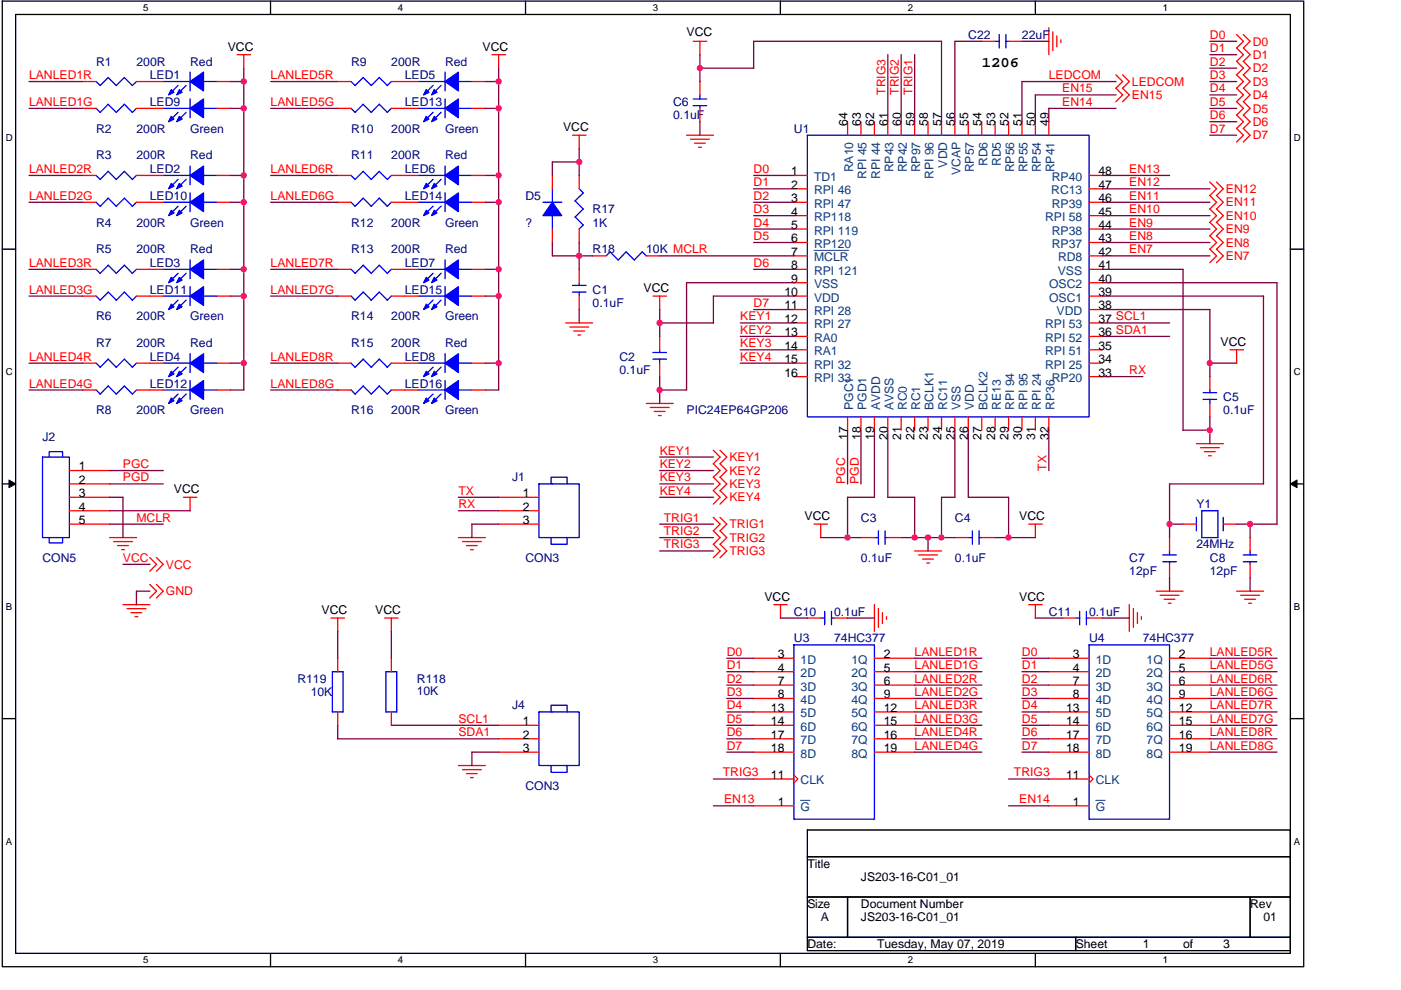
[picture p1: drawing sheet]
<svg xmlns="http://www.w3.org/2000/svg" width="297mm" height="210mm" viewBox="0 0 297 210" stroke-linecap="round" stroke-linejoin="round" font-family="sans-serif">
<path d="M.5 .2h275.9v204.8h-275.9zM3.3 3.1h270.3v199.1h-270.3z" fill="none" stroke="#000" stroke-width=".28"/>
<g fill="#fff">
<path d="M30.3 .5h1.2v2.3h-1.2z"/>
<path d="M30.3 202.5h1.2v2.3h-1.2z"/>
</g>
<path d="M57.4 .2v2.9M57.4 202.2v2.8" fill="none" stroke="#000" stroke-width=".28"/>
<g fill="#fff">
<path d="M84.4 .5h1.1v2.3h-1.1z"/>
<path d="M84.4 202.5h1.1v2.3h-1.1z"/>
</g>
<path d="M111.4 .2v2.9M111.4 202.2v2.8" fill="none" stroke="#000" stroke-width=".28"/>
<g fill="#fff">
<path d="M138.4 .5h1.2v2.3h-1.2z"/>
<path d="M138.4 202.5h1.2v2.3h-1.2z"/>
</g>
<path d="M165.5 .2v2.9M165.5 202.2v2.8" fill="none" stroke="#000" stroke-width=".28"/>
<g fill="#fff">
<path d="M192.5 .5h1.1v2.3h-1.1z"/>
<path d="M192.5 202.5h1.1v2.3h-1.1z"/>
</g>
<path d="M219.5 .2v2.9M219.5 202.2v2.8" fill="none" stroke="#000" stroke-width=".28"/>
<g fill="#fff">
<path d="M246.5 .5h1.2v2.3h-1.2z"/>
<path d="M246.5 202.5h1.2v2.3h-1.2z"/>
<path d="M1.2 28h1.5v2.2h-1.5z"/>
<path d="M274.3 28h1.5v2.2h-1.5z"/>
<path d="M1.2 77.7h1.5v2.3h-1.5z"/>
<path d="M274.3 77.7h1.5v2.3h-1.5z"/>
</g>
<path d="M.5 52.9h2.8M273.6 52.9h2.8" fill="none" stroke="#000" stroke-width=".28"/>
<g fill="#fff">
<path d="M1.2 127.5h1.4v2.3h-1.4z"/>
<path d="M274.3 127.5h1.4v2.3h-1.4z"/>
</g>
<path d="M.5 102.6h2.8M273.6 102.6h2.8" fill="none" stroke="#000" stroke-width=".28"/>
<path d="M1.9 101.8l1.4 .8-1.4 .8zM273.6 102.6l1.4-.8v1.6z" fill="#000" stroke="#000" stroke-width=".21"/>
<g fill="#fff">
<path d="M1.2 177.3h1.4v2.3h-1.4z"/>
<path d="M274.3 177.3h1.4v2.3h-1.4z"/>
</g>
<path d="M.5 152.4h2.8M273.6 152.4h2.8M171.2 176h102.4v5.7h-102.4zM171.2 198.8h56.9v2.8h-56.9zM171.2 181.7h102.4v8.6h-102.4zM171.2 190.3h8.5v8.5h-8.5zM179.7 190.3h85.3v8.5h-85.3zM228.1 198.8h45.5v2.8h-45.5zM265 190.3h8.6v8.5h-8.6z" fill="none" stroke="#000" stroke-width=".28"/>
<g fill="none" stroke="#f00" stroke-width=".28">
<path d="M17.5 17.3h2.9M28.9 17.3h5.7M46 17.3h2.8M50.3 11.6h2.8M51.7 11.6v2.9M71.6 17.3h2.8M83 17.3h5.7M100.1 17.3h2.8M104.3 11.6h2.9M105.7 11.6v2.9M147 8.8h2.9M148.4 8.8v2.8"/>
<path d="M148.4 17.3v2.8M208.1 8.8h2.9M213.8 8.8h2.9M222.4 5.9v5.7M223.2 6.8v4M224.1 7.6v2.3M224.9 8.4v.6M236.6 15.9l1.4 1.4-1.4 1.4 1.4 1.4-1.4 1.5M238 15.9l1.4 1.4-1.4 1.4 1.4 1.4-1.4 1.5M262.2 7.3l1.4 1.5-1.4 1.4 1.4 1.4-1.4 1.4M262.2 13l1.4 1.5-1.4 1.4M262.2 15.9l1.4 1.4-1.4 1.4 1.4 1.4-1.4 1.5 1.4 1.4-1.4 1.4"/>
<path d="M263.6 7.3l1.4 1.5-1.4 1.4 1.4 1.4-1.4 1.4M263.6 13l1.4 1.5-1.4 1.4M263.6 15.9l1.4 1.4-1.4 1.4 1.4 1.4-1.4 1.5 1.4 1.4-1.4 1.4M17.5 23h2.9M17.5 37.2h2.9M28.9 23h5.7M28.9 37.2h5.7M46 23h2.8M46 37.2h2.8M71.6 23h2.8M71.6 37.2h2.8M83 23h5.7"/>
<path d="M83 37.2h5.7M100.1 23h2.8M100.1 37.2h2.8M117.1 37.2v2.8M121.4 28.7h2.8M122.8 28.7v2.8M122.8 37.2v2.8M145.6 28.7h5.7M146.4 29.5h4M147.3 30.4h2.2M148.1 31.2h.6M148.4 23v2.8"/>
<path d="M168.3 37.2h2.9M179.7 25.8v2.9M182.5 25.8v2.9M185.4 25.8v2.9M188.2 25.8v2.9M191.1 25.8v2.9M193.9 25.8v2.9M196.8 25.8v2.9M199.6 25.8v2.9M202.5 25.8v2.9M205.3 25.8v2.9M208.1 25.8v2.9"/>
<path d="M211 25.8v2.9M213.8 25.8v2.9M216.7 25.8v2.9M219.5 25.8v2.9M222.4 25.8v2.9M230.9 37.2h2.8M256.5 38.6l1.4 1.4-1.4 1.5M257.9 38.6l1.5 1.4-1.5 1.5M262.2 24.4l1.4 1.4-1.4 1.5 1.4 1.4-1.4 1.4M263.6 24.4l1.4 1.4-1.4 1.5 1.4 1.4-1.4 1.4M17.5 42.9h2.9M17.5 57.1h2.9"/>
<path d="M28.9 42.9h5.7M28.9 57.1h5.7M46 42.9h2.8M46 57.1h2.8M71.6 42.9h2.8M71.6 57.1h2.8M83 42.9h5.7M83 57.1h5.7M100.1 42.9h2.8M100.1 57.1h2.8M117.1 48.6v2.8M122.8 48.6v2.8"/>
<path d="M122.8 57.1v2.9M125.6 54.3h2.9M137 54.3h2.9M168.3 42.9h2.9M168.3 57.1h2.9M168.3 40h2.9M168.3 45.7h2.9M168.3 51.4h2.9M168.3 60h2.9M168.3 54.3h2.9M168.3 48.6h2.9M230.9 42.9h2.8"/>
<path d="M230.9 57.1h2.8M230.9 40h2.8M230.9 45.7h2.8M230.9 51.4h2.8M230.9 60h2.8M230.9 54.3h2.8M230.9 48.6h2.8M256.5 50l1.4 1.4-1.4 1.5M256.5 47.1l1.4 1.5-1.4 1.4M256.5 44.3l1.4 1.4-1.4 1.5M256.5 41.4l1.4 1.5-1.4 1.4M256.5 52.8l1.4 1.5-1.4 1.4"/>
<path d="M257.9 50l1.5 1.4-1.5 1.5M257.9 47.1l1.5 1.5-1.5 1.4M257.9 44.3l1.5 1.4-1.5 1.5M257.9 41.4l1.5 1.5-1.5 1.4M257.9 52.8l1.5 1.5-1.5 1.4M17.5 62.8h2.9M17.5 77h2.9M28.9 62.8h5.7M28.9 77h5.7M46 62.8h2.8M46 77h2.8M71.6 62.8h2.8"/>
<path d="M71.6 77h2.8M83 62.8h5.7M83 77h5.7M100.1 62.8h2.8M100.1 77h2.8M119.9 68.5h5.8M120.8 69.4h4M121.6 70.2h2.3M122.5 71.1h.6M122.8 62.8v2.9M138.4 62.8h2.9M139.9 62.8v2.9"/>
<path d="M139.9 71.4v2.8M139.9 77v2.9M168.3 62.8h2.9M168.3 68.5h2.9M168.3 74.2h2.9M168.3 77h2.9M168.3 79.9h2.9M168.3 71.4h2.9M168.3 65.7h2.9M230.9 62.8h2.8M230.9 68.5h2.8M230.9 74.2h2.8"/>
<path d="M230.9 77h2.8M230.9 79.9h2.8M230.9 71.4h2.8M230.9 65.7h2.8M256.5 79.9v2.8M260.8 74.2h2.8M262.2 74.2v2.8M14.7 99.8h8.5M17.5 82.7h2.9M28.9 82.7h5.7M46 82.7h2.8M71.6 82.7h2.8"/>
<path d="M83 82.7h5.7M100.1 82.7h2.8M137 85.6h5.7M137.9 86.4h4M138.7 87.3h2.3M139.6 88.1h.6M151.2 98.3l1.5 1.5-1.5 1.4M151.2 95.5l1.5 1.4-1.5 1.5M152.7 98.3l1.4 1.5-1.4 1.4M152.7 95.5l1.4 1.4-1.4 1.5M179.7 88.4v2.8M182.5 88.4v2.8"/>
<path d="M185.4 88.4v2.8M188.2 88.4v2.8M191.1 88.4v2.8M193.9 88.4v2.8M196.8 88.4v2.8M199.6 88.4v2.8M202.5 88.4v2.8M205.3 88.4v2.8M208.1 88.4v2.8M211 88.4v2.8M213.8 88.4v2.8M216.7 88.4v2.8"/>
<path d="M219.5 88.4v2.8M222.4 88.4v2.8M253.7 94.1h5.7M254.5 95h4M255.4 95.8h2.2M256.2 96.7h.6M256.5 85.6v2.8M14.7 111.2h8.5M14.7 105.5h8.5M14.7 108.3h8.5M14.7 102.6h8.5M23.2 114h5.8"/>
<path d="M24.1 114.9h4M24.9 115.7h2.3M25.8 116.6h.6M31.7 118.3l1.5 1.4-1.5 1.5M33.2 118.3l1.4 1.4-1.4 1.5M38.9 105.5h2.8M40.3 105.5v2.9M97.2 114h5.7M98.1 114.9h4M98.9 115.7h2.3M99.8 116.6h.5M105.7 111.2h8.6"/>
<path d="M105.7 105.5h8.6M105.7 108.3h8.6M151.2 109.7l1.5 1.5-1.5 1.4 1.5 1.4-1.5 1.5 1.5 1.4-1.5 1.4M151.2 101.2l1.5 1.4-1.5 1.5M151.2 104l1.5 1.5-1.5 1.4M152.7 101.2l1.4 1.4-1.4 1.5M152.7 109.7l1.4 1.5-1.4 1.4 1.4 1.4-1.4 1.5 1.4 1.4-1.4 1.4M152.7 104l1.4 1.5-1.4 1.4M172.6 111.2h2.8M174 111.2v2.8M182.5 114h2.9M188.2 114h2.9"/>
<path d="M193.9 116.9h5.7M194.8 117.7h4M195.6 118.6h2.3M196.5 119.4h.6M202.5 114h2.8M208.1 114h2.9M218.1 111.2h2.9M219.5 111.2v2.8M248 114v2.9M248 119.7v2.9M250.8 111.2h2.9M259.4 111.2h2.8"/>
<path d="M265 114v2.9M265 119.7v2.9M26.1 128.2h5.7M26.9 129.1h4M27.8 129.9h2.3M28.6 130.8h.6M31.7 124l1.5 1.4-1.5 1.4M33.2 124l1.4 1.4-1.4 1.4M70.2 131.1h2.8M71.6 139.6v2.9M71.6 131.1v2.8M81.6 131.1h2.8"/>
<path d="M83 131.1v2.8M83 139.6v2.9M159.8 139.6h8.5M164.1 128.2h2.8M165.5 128.2v2.9M171.2 131.1h2.8M176.8 131.1h2.9M185.4 139.6h8.5M185.4 128.2v5.7M186.2 129.1v4M187.1 129.9v2.3M188 130.8v.6"/>
<path d="M218.1 128.2h2.9M219.5 128.2v2.9M222.4 139.6h8.5M225.2 131.1h2.9M230.9 131.1h2.8M239.4 128.2v5.7M240.3 129.1v4M241.1 129.9v2.3M242 130.8v.6M245.1 125.4h5.7M246 126.3h4M246.8 127.1h2.3"/>
<path d="M247.7 128h.6M248 139.6h8.5M262.2 125.4h5.7M263.1 126.3h4M263.9 127.1h2.3M264.7 128h.6M71.6 151v2.8M83 151v2.8M105.7 153.8h8.6M105.7 156.7h8.6M105.7 159.5h8.6M159.8 142.5h8.5"/>
<path d="M159.8 145.3h8.5M159.8 148.1h8.5M159.8 151h8.5M159.8 153.8h8.5M159.8 156.7h8.5M159.8 159.5h8.5M185.4 142.5h8.5M185.4 145.3h8.5M185.4 148.1h8.5M185.4 151h8.5M185.4 153.8h8.5M185.4 156.7h8.5"/>
<path d="M185.4 159.5h8.5M222.4 142.5h8.5M222.4 145.3h8.5M222.4 148.1h8.5M222.4 151h8.5M222.4 153.8h8.5M222.4 156.7h8.5M222.4 159.5h8.5M248 142.5h8.5M248 145.3h8.5M248 148.1h8.5M248 151h8.5"/>
<path d="M248 153.8h8.5M248 156.7h8.5M248 159.5h8.5M97.2 162.4h5.7M98.1 163.2h4M98.9 164.1h2.3M99.8 164.9h.5M159.8 170.9h8.5M159.8 165.2h8.5M168.3 164.4l.9 .8-.9 .9M222.4 170.9h8.5M222.4 165.2h8.5"/>
<path d="M230.9 164.4l.9 .8-.9 .9"/>
</g>
<g fill="none" stroke="#00f" stroke-width=".28">
<path d="M20.4 17.3l.8 .8M22.9 16.4l1.8 1.7M22.9 16.4l-1.7 1.8M26.3 16.4l1.8 1.7M26.4 16.4l-1.8 1.8M28.9 17.3l-.9 .9M34.6 17.3h5.7M37.8 18.1l-1.8 1.8M39.5 18.1l-1.8 1.8M40.3 15.3v4M43.1 17.3h2.9M74.4 17.3l.9 .8"/>
<path d="M77 16.4l1.7 1.7M77 16.4l-1.7 1.8M82.1 18.1l-1.7-1.7-1.7 1.8M83 17.3l-.9 .9M88.6 17.3h5.8M91.8 18.1l-1.7 1.8M93.5 18.1l-1.7 1.8M94.4 15.3v4M97.2 17.3h2.9M211 8.8h.9M211.9 7.3v2.9M213.3 8.8h.5"/>
<path d="M213.3 7.3v2.9M20.4 23l.8 .8M20.4 37.2l.8 .9M22.9 22.1l1.7 1.8 1.8-1.8M22.9 36.3l1.7 1.8 1.8-1.8M22.9 22.1l-1.7 1.8M22.9 36.3l-1.7 1.8M26.3 22.1l1.7 1.8 .9-.9M26.3 36.3l1.7 1.8 .9-.9M34.6 37.2h5.7M34.6 23h5.7M37.8 38l-1.8 1.8"/>
<path d="M37.8 23.8l-1.8 1.7M39.5 38l-1.8 1.8M39.5 23.8l-1.8 1.7M40.3 21v4M40.3 35.2v4M43.1 37.2h2.9M43.1 23h2.9M77 36.3l1.7 1.8 1.7-1.8M77 22.1l1.7 1.8 1.7-1.8 1.7 1.8 .9-.9M77 36.3l-1.7 1.8-.9-.9M77 22.1l-1.7 1.8-.9-.9M80.4 36.3l1.7 1.8 .9-.9"/>
<path d="M88.6 37.2h5.8M88.6 23h5.8M91.8 38l-1.7 1.8M91.8 23.8l-1.7 1.7M93.5 38l-1.7 1.8M93.5 23.8l-1.7 1.7M94.4 21v4M94.4 35.2v4M97.2 37.2h2.9M97.2 23h2.9M147 21h2.8M147 22.4h2.8"/>
<path d="M148.4 20.1v.9M148.4 22.4v.6M171.2 28.7h59.7v59.7h-59.7zM20.4 42.9l.8 .9M20.4 57.1l.8 .9M22.9 42l1.8 1.8M22.9 56.2l1.7 1.8 1.8-1.7M22.9 42l-1.7 1.8M22.9 56.3l-1.7 1.7M26.3 42l1.8 1.8M26.3 56.2l1.7 1.8 .9-.9M26.4 42l-1.8 1.8"/>
<path d="M28.9 42.9l-.9 .9M34.6 42.9h5.7M34.6 57.1h5.7M37.8 43.7l-1.8 1.8M37.8 58l-1.8 1.7M39.5 43.7l-1.8 1.8M39.5 58l-1.8 1.7M40.3 40.9v4M40.3 55.1v4M43.1 42.9h2.9M43.1 57.1h2.9M74.4 42.9l.9 .9"/>
<path d="M77 42l1.7 1.8M77 56.2l1.7 1.8 1.7-1.8 1.7 1.8 .9-.9M77 42l-1.7 1.8M77 56.3l-1.7 1.7-.9-.9M82.1 43.8l-1.7-1.8-1.7 1.8M83 42.9l-.9 .9M88.6 42.9h5.8M88.6 57.1h5.8M91.8 58l-1.7 1.7M91.8 43.7l-1.7 1.8M93.5 58l-1.7 1.7M93.5 43.7l-1.7 1.8"/>
<path d="M94.4 40.9v4M94.4 55.1v4M97.2 42.9h2.9M97.2 57.1h2.9M115.1 42.9h4M117.1 40v2.9M117.1 45.7v2.9M121.9 42.6l1.8 1.7M121.9 46l1.8 1.8-.9 .8M122.8 40l.9 .9-1.8 1.7M122.8 60v.6M123.7 44.3l-1.8 1.7"/>
<path d="M129.3 53.4l1.8 1.8M129.4 53.4l-.9 .9M131.1 55.1l1.7-1.7 1.7 1.8M137.1 54.3l-.9-.9-1.7 1.7M20.4 62.8l.8 .9M20.4 77l.8 .9M22.9 61.9l1.8 1.8M22.9 76.2l1.7 1.7 1.8-1.7M22.9 62l-1.7 1.7M22.9 76.2l-1.7 1.7M26.3 61.9l1.8 1.8M26.3 76.2l1.7 1.7 .9-.9"/>
<path d="M26.4 62l-1.8 1.7M28.9 62.8l-.9 .9M34.6 62.8h5.7M34.6 77h5.7M37.8 63.6l-1.8 1.8M37.8 77.9l-1.8 1.7M39.5 63.6l-1.8 1.8M39.5 77.9l-1.8 1.7M40.3 60.8v4M40.3 75v4M43.1 62.8h2.9M43.1 77h2.9"/>
<path d="M74.4 62.8l.9 .9M77 61.9l1.7 1.8M77 76.2l1.7 1.7 1.7-1.7 1.7 1.7 .9-.9M77 62l-1.7 1.7M77 76.2l-1.7 1.7-.9-.9M80.4 61.9l1.7 1.8M80.4 62l-1.7 1.7M83 62.8l-.9 .9M88.6 62.8h5.8M88.6 77h5.8M91.8 63.6l-1.7 1.8M91.8 77.9l-1.7 1.7"/>
<path d="M93.5 63.6l-1.7 1.8M93.5 77.9l-1.7 1.7M94.4 60.8v4M94.4 75v4M97.2 62.8h2.9M97.2 77h2.9M121.4 62h2.8M121.4 60.5h2.8M122.8 61.9v.9M138.4 76.2h2.9M138.4 74.8h2.9M139.9 74.2v.6"/>
<path d="M139.9 76.2v.8M9 96.9h5.7v17.1h-5.7zM10.4 96.9v-1.1h2.9v1.1M20.4 82.7l.8 .9M22.9 81.9l1.7 1.7 1.8-1.7M22.9 81.9l-1.7 1.7M26.3 81.9l1.7 1.7 .9-.9M34.6 82.7h5.7M37.8 83.6l-1.8 1.7M39.5 83.6l-1.8 1.7M40.3 80.7v4M43.1 82.7h2.9"/>
<path d="M77 81.9l1.7 1.7 1.7-1.7M77 81.9l-1.7 1.7-.9-.9M80.4 81.9l1.7 1.7 .9-.9M88.6 82.7h5.8M91.8 83.6l-1.7 1.7M93.5 83.6l-1.7 1.7M94.4 80.7v4M97.2 82.7h2.9M255.1 84.7h2.9M255.1 83.3h2.9M256.5 82.7v.6M256.5 84.7v.9"/>
<path d="M10.4 114v1.1h2.9v-1.1M114.3 102.6h8.5v11.4h-8.5zM116.8 114v1.4h3.4v-1.4h-.3M117.1 102.6h-.3v-1.4h3.4v1.4M185.4 114h.9M186.2 112.6v2.9M187.6 114h.6M187.7 112.6v2.9M205.3 114h.9M206.2 112.6v2.9M207.6 114h.5M207.6 112.6v2.9"/>
<path d="M246.5 117.7h2.9M246.5 119.1h2.9M248 116.9v.8M248 119.1v.6M253.7 109.7v2.9M254.8 114h3.4M258.2 108.3h-3.4v5.7M258.2 108.3v5.7M259.4 109.7v2.9M263.6 117.7h2.9M263.6 119.1h2.9M265 116.9v.8"/>
<path d="M265 119.1v.6M168.3 136.8h17.1v37h-17.1zM174 131.1h.9M174.9 129.7v2.8M176.3 131.1h.5M176.3 129.7v2.8M228.1 131.1h.8M228.9 129.7v2.8M230.3 131.1h.6M230.3 129.7v2.8M230.9 136.8h17.1v37h-17.1zM70.5 142.5h2.2v8.5h-2.3z"/>
<path d="M81.8 151h2.3v-8.5h-2.3v8.5M114.3 151h8.5v11.4h-8.5zM117.1 151h-.3v-1.4h3.4v1.4M116.8 162.4v1.4h3.4v-1.4h-.3"/>
</g>
<g fill="#00f" stroke="#00f" stroke-width=".28">
<path d="M40.3 82.7l2.9-2v4z" fill-rule="evenodd"/>
<path d="M36.3 84.4l.6 .6-1.2 .6z" fill-rule="evenodd"/>
<path d="M38 84.4l.6 .6-1.1 .6z" fill-rule="evenodd"/>
<path d="M40.3 62.8l2.9-2v4z" fill-rule="evenodd"/>
<path d="M36.3 64.5l.6 .6-1.2 .6z" fill-rule="evenodd"/>
<path d="M38 64.5l.6 .6-1.1 .6z" fill-rule="evenodd"/>
<path d="M40.3 42.9l2.9-2v4z" fill-rule="evenodd"/>
<path d="M36.3 44.6l.6 .6-1.2 .5z" fill-rule="evenodd"/>
<path d="M38 44.6l.6 .6-1.1 .5z" fill-rule="evenodd"/>
<path d="M94.4 37.2l2.8-2v4z" fill-rule="evenodd"/>
<path d="M90.4 38.9l.5 .6-1.1 .5z" fill-rule="evenodd"/>
<path d="M92.1 38.9l.5 .6-1.1 .5z" fill-rule="evenodd"/>
<path d="M94.4 62.8l2.8-2v4z" fill-rule="evenodd"/>
<path d="M90.4 64.5l.5 .6-1.1 .6z" fill-rule="evenodd"/>
<path d="M92.1 64.5l.5 .6-1.1 .6z" fill-rule="evenodd"/>
<path d="M94.4 57.1l2.8-2v4z" fill-rule="evenodd"/>
<path d="M90.4 58.8l.5 .6-1.1 .6z" fill-rule="evenodd"/>
<path d="M92.1 58.8l.5 .6-1.1 .6z" fill-rule="evenodd"/>
<path d="M40.3 77l2.9-2v4z" fill-rule="evenodd"/>
<path d="M36.3 78.7l.6 .6-1.2 .6z" fill-rule="evenodd"/>
<path d="M38 78.7l.6 .6-1.1 .6z" fill-rule="evenodd"/>
<path d="M40.3 57.1l2.9-2v4z" fill-rule="evenodd"/>
<path d="M36.3 58.8l.6 .6-1.2 .6z" fill-rule="evenodd"/>
<path d="M38 58.8l.6 .6-1.1 .6z" fill-rule="evenodd"/>
<path d="M40.3 37.2l2.9-2v4z" fill-rule="evenodd"/>
<path d="M36.3 38.9l.6 .6-1.2 .5z" fill-rule="evenodd"/>
<path d="M38 38.9l.6 .6-1.1 .5z" fill-rule="evenodd"/>
<path d="M40.3 23l2.9-2v4z" fill-rule="evenodd"/>
<path d="M36.3 24.7l.6 .6-1.2 .5z" fill-rule="evenodd"/>
<path d="M38 24.7l.6 .6-1.1 .5z" fill-rule="evenodd"/>
<path d="M94.4 82.7l2.8-2v4z" fill-rule="evenodd"/>
<path d="M90.4 84.4l.5 .6-1.1 .6z" fill-rule="evenodd"/>
<path d="M92.1 84.4l.5 .6-1.1 .6z" fill-rule="evenodd"/>
<path d="M94.4 17.3l2.8-2v4z" fill-rule="evenodd"/>
<path d="M90.4 19l.5 .6-1.1 .5z" fill-rule="evenodd"/>
<path d="M92.1 19l.5 .6-1.1 .5z" fill-rule="evenodd"/>
<path d="M117.1 42.9l2 2.8h-4z" fill-rule="evenodd"/>
<path d="M94.4 23l2.8-2v4z" fill-rule="evenodd"/>
<path d="M90.4 24.7l.5 .6-1.1 .5z" fill-rule="evenodd"/>
<path d="M92.1 24.7l.5 .6-1.1 .5z" fill-rule="evenodd"/>
<path d="M94.4 77l2.8-2v4z" fill-rule="evenodd"/>
<path d="M90.4 78.7l.5 .6-1.1 .6z" fill-rule="evenodd"/>
<path d="M92.1 78.7l.5 .6-1.1 .6z" fill-rule="evenodd"/>
<path d="M94.4 42.9l2.8-2v4z" fill-rule="evenodd"/>
<path d="M90.4 44.6l.5 .6-1.1 .5z" fill-rule="evenodd"/>
<path d="M92.1 44.6l.5 .6-1.1 .5z" fill-rule="evenodd"/>
<path d="M40.3 17.3l2.9-2v4z" fill-rule="evenodd"/>
<path d="M36.3 19l.6 .6-1.2 .5z" fill-rule="evenodd"/>
<path d="M38 19l.6 .6-1.1 .5z" fill-rule="evenodd"/>
</g>
<path d="M172.6 53.1h7.3M169.7 169.8h2M232.3 169.8h2" fill="none" stroke="#004080" stroke-width=".21"/>
<g fill="none" stroke="#800040" stroke-width=".28">
<path d="M6.2 17.3h11.4M48.8 17.3h2.9M51.7 14.5v68.2M57.4 17.3h14.2M102.9 17.3h2.8M105.7 14.5v68.2h-2.8M148.4 11.6v5.7M148.4 14.5h11.4v-5.7h39.8v17M188.2 11.6v14.2M191.1 11.6v14.2M193.9 11.6v14.2M208.2 8.8h-5.7v17"/>
<path d="M216.7 8.8h5.7M236.6 17.3h-19.9v8.5M256.5 17.3h5.7M256.5 8.8h5.7M256.5 14.5h5.7M256.5 11.6h5.7M6.2 23h11.4M6.2 37.2h11.4M48.8 23h2.9M48.8 37.2h2.9M57.4 23h14.2M57.4 37.2h14.2"/>
<path d="M102.9 23h2.8M102.9 37.2h2.8M122.8 31.5v5.7M122.8 34.4h-5.7v2.8M148.4 25.8v2.9M159.8 37.2h8.5M222.4 23h14.2M222.4 23v2.8M233.7 37.2h14.3M236.6 20.1h-17.1v5.7M256.5 23h5.7M256.5 25.8h5.7"/>
<path d="M256.5 20.1h5.7M256.5 28.7h5.7M6.2 42.9h11.4M6.2 57.1h11.4M48.8 42.9h2.9M48.8 57.1h2.9M57.4 42.9h14.2M57.4 57.1h14.2M102.9 42.9h2.8M102.9 57.1h2.8M117.1 51.4v2.9h8.6M122.8 51.4v5.7"/>
<path d="M139.9 54.3h28.4M159.8 42.9h8.5M159.8 57.1h8.5M159.8 51.4h8.5M159.8 45.7h8.5M159.8 48.6h8.5M159.8 40h8.5M168.3 60h-22.7v22.7M233.7 42.9h22.8M233.7 57.1h17.1v34.2l5.7-.1M233.7 60h37.1l-.1 51.2M233.7 51.4h22.8"/>
<path d="M233.7 45.7h22.8M233.7 48.6h22.8M233.7 40h22.8M233.7 54.3h22.8M6.2 62.8h11.4M6.2 77h11.4M48.8 62.8h2.9M48.8 77h2.9M57.4 62.8h14.2M57.4 77h14.2M102.9 62.8h2.8M102.9 77h2.8"/>
<path d="M122.8 65.7v2.8M139.9 65.7v5.7M139.9 79.9v5.7M139.9 68.5h11.4M156.9 77h11.4M156.9 68.5h11.4M156.9 71.4h11.4M156.9 74.2h11.4M159.8 65.7h8.5M168.3 62.8h-17v5.7M233.7 62.8h34.2v39.9M233.7 65.7h22.8"/>
<path d="M233.7 68.5h14.3M233.7 71.4h14.3M233.7 79.9h8.6M256.5 77h5.7M256.5 65.7v14.2M6.2 82.7h11.4M23.2 99.8h11.4M48.8 82.7h2.9M57.4 82.7h14.2M139.9 82.7h5.7M139.9 99.8h11.4M139.9 96.9h11.4"/>
<path d="M179.7 91.2v11.5M182.5 91.2v11.5M185.4 91.2v14.3h-5.7v8.5M188.2 91.2v14.3h5.7v8.5M202.5 91.2v14.3h-2.9v8.5M205.3 91.2v14.3h8.6M222.4 91.2v8.6M256.5 88.4v5.7M23.2 105.5h2.9v8.5M23.2 111.2h11.4M23.2 102.6h11.4M23.2 108.3h17.1"/>
<path d="M26.1 119.7h5.7M97.2 105.5h8.5M97.2 108.3h8.5M100 111.2h5.7M100.1 111.1v2.9M139.9 114h11.4M139.9 105.5h11.4M139.9 111.2h11.4M139.9 102.6h11.4M139.9 116.9h11.4M174 114h8.6M191.1 114h11.4"/>
<path d="M196.8 114v2.9M211 114h8.5M213.8 105.5v8.5M248 111.2h2.8M262.2 111.2h8.6M265 111.2v2.8M267.9 102.6h-19.9v11.4M31.8 125.4h-2.9v2.9M71.6 133.9v5.7M83 133.9v5.7M154.1 139.6h5.7M165.5 131.1h5.7"/>
<path d="M179.7 131.1h5.7M193.9 139.6h14.3M216.7 139.6h5.7M219.5 131.1h5.7M233.7 131.1h5.8M248 122.6v2.8M256.5 139.6h14.3M265 122.6v2.8M71.6 156.7h34.1M71.6 153.8v2.9M83 153.8h22.7M100 159.5h5.7"/>
<path d="M100.1 159.5v2.9M154.1 142.5h5.7M154.1 145.3h5.7M154.1 148.1h5.7M154.1 156.7h5.7M154.1 153.8h5.7M154.1 151h5.7M154.1 159.5h5.7M193.9 142.5h14.3M193.9 145.3h14.3M193.9 148.1h14.3M193.9 156.7h14.3"/>
<path d="M193.9 153.8h14.3M193.9 151h14.3M193.9 159.5h14.3M216.7 142.5h5.7M216.7 145.3h5.7M216.7 148.1h5.7M216.7 156.7h5.7M216.7 153.8h5.7M216.7 151h5.7M216.7 159.5h5.7M256.5 156.7h14.2M256.5 142.5h14.3"/>
<path d="M256.5 145.3h14.3M256.5 148.1h14.3M256.5 153.8h14.3M256.5 151h14.3M256.5 159.5h14.3M151.3 170.9h8.5M151.3 165.2h8.5M213.8 170.9h8.6M213.8 165.2h8.6"/>
</g>
<g fill="#f0f" stroke="#f0f" stroke-width=".28">
<circle cx="122.8" cy="34.4" r=".56"/>
<circle cx="148.4" cy="14.4" r=".55"/>
<circle cx="139.9" cy="68.5" r=".57"/>
<circle cx="139.9" cy="82.7" r=".57"/>
<circle cx="193.9" cy="114" r=".56"/>
<circle cx="196.8" cy="114" r=".56"/>
<circle cx="179.7" cy="114" r=".56"/>
<circle cx="213.8" cy="114" r=".55"/>
<circle cx="265" cy="111.2" r=".57"/>
<circle cx="248" cy="111.2" r=".56"/>
<circle cx="256.5" cy="77" r=".55"/>
<circle cx="256.5" cy="91.2" r=".55"/>
<circle cx="199.6" cy="114" r=".55"/>
<circle cx="51.7" cy="62.8" r=".56"/>
<circle cx="51.7" cy="17.3" r=".57"/>
<circle cx="51.7" cy="42.9" r=".56"/>
<circle cx="51.7" cy="57.1" r=".56"/>
<circle cx="51.7" cy="77" r=".56"/>
<circle cx="122.8" cy="54.3" r=".57"/>
<circle cx="105.7" cy="62.8" r=".55"/>
<circle cx="105.7" cy="17.3" r=".56"/>
<circle cx="51.7" cy="23" r=".57"/>
<circle cx="51.7" cy="37.2" r=".57"/>
<circle cx="105.7" cy="23" r=".56"/>
<circle cx="105.7" cy="37.2" r=".56"/>
<circle cx="105.7" cy="42.9" r=".55"/>
<circle cx="105.7" cy="57.1" r=".55"/>
<circle cx="105.7" cy="77" r=".55"/>
</g>
<text font-size="3.1" x="208.1" y="14.2">1206</text>
<g font-size="2.6">
<text x="48.3" y="10.8">VCC</text>
<text x="102.3" y="10.8">VCC</text>
<text x="145.6" y="7.7">VCC</text>
<text x="119.4" y="27.9">VCC</text>
<text x="179.7" y="26.7" transform="rotate(-90 179.7 26.7)">64</text>
<text x="182.5" y="26.7" transform="rotate(-90 182.5 26.7)">63</text>
<text x="185.4" y="26.7" transform="rotate(-90 185.4 26.7)">62</text>
<text x="188.2" y="26.7" transform="rotate(-90 188.2 26.7)">61</text>
<text x="191" y="26.7" transform="rotate(-90 191 26.7)">60</text>
<text x="193.9" y="26.7" transform="rotate(-90 193.9 26.7)">59</text>
<text x="196.7" y="26.7" transform="rotate(-90 196.7 26.7)">58</text>
<text x="199.6" y="26.7" transform="rotate(-90 199.6 26.7)">57</text>
<text x="202.4" y="26.7" transform="rotate(-90 202.4 26.7)">56</text>
<text x="205.3" y="26.7" transform="rotate(-90 205.3 26.7)">55</text>
<text x="208.1" y="26.7" transform="rotate(-90 208.1 26.7)">54</text>
<text x="211" y="26.7" transform="rotate(-90 211 26.7)">53</text>
<text x="213.8" y="26.7" transform="rotate(-90 213.8 26.7)">52</text>
<text x="216.7" y="26.7" transform="rotate(-90 216.7 26.7)">51</text>
<text x="219.5" y="26.7" transform="rotate(-90 219.5 26.7)">50</text>
<text x="222.4" y="26.7" transform="rotate(-90 222.4 26.7)">49</text>
<text x="167.7" y="40">2</text>
<text x="167.7" y="37.2">1</text>
<text x="232.9" y="40">47</text>
<text x="232.9" y="37.2">48</text>
<text x="167.7" y="45.7">4</text>
<text x="167.7" y="42.9">3</text>
<text x="232.9" y="45.7">45</text>
<text x="232.9" y="42.9">46</text>
<text x="167.7" y="51.4">6</text>
<text x="167.7" y="48.6">5</text>
<text x="232.9" y="48.6">44</text>
<text x="232.9" y="51.4">43</text>
<text x="167.7" y="57.1">8</text>
<text x="167.7" y="54.3">7</text>
<text x="167.7" y="59.9">9</text>
<text x="232.9" y="59.9">40</text>
<text x="232.9" y="54.3">42</text>
<text x="232.9" y="57.1">41</text>
<text x="136.5" y="62">VCC</text>
<text x="166.3" y="62.8">10</text>
<text x="166.3" y="65.6">11</text>
<text x="232.9" y="65.6">38</text>
<text x="232.9" y="62.8">39</text>
<text x="166.3" y="68.5">12</text>
<text x="166.3" y="71.3">13</text>
<text x="232.9" y="71.3">36 SDA1</text>
<text x="232.9" y="68.5">37 SCL1</text>
<text x="166.3" y="74.2">14</text>
<text x="166.3" y="77">15</text>
<text x="232.9" y="77">34</text>
<text x="232.9" y="74.2">35</text>
<text x="258.8" y="73.4">VCC</text>
<text x="166.3" y="79.9">16</text>
<text x="232.9" y="79.9">33</text>
<text x="179.7" y="93.4" transform="rotate(-90 179.7 93.4)">17</text>
<text x="182.5" y="93.4" transform="rotate(-90 182.5 93.4)">18</text>
<text x="185.4" y="93.4" transform="rotate(-90 185.4 93.4)">19</text>
<text x="188.2" y="93.4" transform="rotate(-90 188.2 93.4)">20</text>
<text x="191" y="93.4" transform="rotate(-90 191 93.4)">21</text>
<text x="193.9" y="93.4" transform="rotate(-90 193.9 93.4)">22</text>
<text x="196.7" y="93.4" transform="rotate(-90 196.7 93.4)">23</text>
<text x="199.6" y="93.4" transform="rotate(-90 199.6 93.4)">24</text>
<text x="202.4" y="93.4" transform="rotate(-90 202.4 93.4)">25</text>
<text x="205.3" y="93.4" transform="rotate(-90 205.3 93.4)">26</text>
<text x="208.1" y="93.4" transform="rotate(-90 208.1 93.4)">27</text>
<text x="211" y="93.4" transform="rotate(-90 211 93.4)">28</text>
<text x="213.8" y="93.4" transform="rotate(-90 213.8 93.4)">29</text>
<text x="216.7" y="93.4" transform="rotate(-90 216.7 93.4)">30</text>
<text x="219.5" y="93.4" transform="rotate(-90 219.5 93.4)">31</text>
<text x="222.4" y="93.4" transform="rotate(-90 222.4 93.4)">32</text>
<text x="16.7" y="99.8">1</text>
<text x="16.7" y="102.6">2</text>
<text x="16.7" y="105.5">3</text>
<text x="36.9" y="104.7">VCC</text>
<text x="110.8" y="105.5">1</text>
<text x="16.7" y="108.3">4</text>
<text x="16.7" y="111.1">5</text>
<text x="110.8" y="108.3">2</text>
<text x="110.8" y="111.1">3</text>
<text x="170.6" y="110.3">VCC</text>
<text x="216.1" y="110.3">VCC</text>
<text x="68.2" y="130.3">VCC</text>
<text x="79.6" y="130.3">VCC</text>
<text x="162.1" y="127.4">VCC</text>
<text x="216.1" y="127.4">VCC</text>
<text x="164.9" y="139.6">3</text>
<text x="164.9" y="142.5">4</text>
<text x="187.4" y="139.6">2</text>
<text x="187.4" y="142.5">5</text>
<text x="227.5" y="139.6">3</text>
<text x="227.5" y="142.5">4</text>
<text x="250" y="139.6">2</text>
<text x="250" y="142.5">5</text>
<text x="164.9" y="145.3">7</text>
<text x="164.9" y="148.1">8</text>
<text x="187.4" y="145.3">6</text>
<text x="187.4" y="148.1">9</text>
<text x="227.5" y="145.3">7</text>
<text x="227.5" y="148.1">8</text>
<text x="250" y="145.3">6</text>
<text x="250" y="148.1">9</text>
<text x="110.8" y="153.8">1</text>
<text x="163.4" y="151">13</text>
<text x="163.4" y="153.8">14</text>
<text x="187.4" y="151">12</text>
<text x="187.4" y="153.8">15</text>
<text x="226" y="151">13</text>
<text x="226" y="153.8">14</text>
<text x="250" y="151">12</text>
<text x="250" y="153.8">15</text>
<text x="110.8" y="156.7">2</text>
<text x="110.8" y="159.5">3</text>
<text x="163.4" y="156.7">17</text>
<text x="163.4" y="159.5">18</text>
<text x="187.4" y="156.7">16</text>
<text x="187.4" y="159.5">19</text>
<text x="226" y="156.7">17</text>
<text x="226" y="159.5">18</text>
<text x="250" y="156.7">16</text>
<text x="250" y="159.5">19</text>
<text x="163.4" y="165.2">11</text>
<text x="226" y="165.2">11</text>
<text x="164.9" y="170.9">1</text>
<text x="227.5" y="170.9">1</text>
<text x="171.2" y="184">Title</text>
<text x="182.5" y="186.9">JS203-16-C01_01</text>
<text x="171.2" y="192.6">Size</text>
<text x="174" y="195.4">A</text>
<text x="182.5" y="192.6">Document Number</text>
<text x="182.5" y="195.4">JS203-16-C01_01</text>
<text x="265" y="192.6">Rev</text>
<text x="267.9" y="195.4">01</text>
<text x="171.2" y="201.1">Date:</text>
<text x="185.9" y="201.1">Tuesday, May 07, 2019</text>
<text x="228.1" y="201.1">Sheet</text>
<text x="242.3" y="201.1">1</text>
<text x="250.8" y="201.1">of</text>
<text x="259.4" y="201.1">3</text>
</g>
<g font-size="2.6" fill="#000080">
<text x="205.3" y="8.2">C22</text>
<text x="216.7" y="8.2">22uF</text>
<text x="20.4" y="13.9">R1</text>
<text x="28.9" y="13.9">200R</text>
<text x="31.8" y="16.8">LED1</text>
<text x="40.3" y="13.9">Red</text>
<text x="74.4" y="13.9">R9</text>
<text x="83" y="13.9">200R</text>
<text x="85.8" y="16.8">LED5</text>
<text x="94.4" y="13.9">Red</text>
<text x="31.8" y="22.4">LED9</text>
<text x="85.8" y="22.4">LED13</text>
<text x="142.7" y="22.4">C6</text>
<text x="20.4" y="28.1">R2</text>
<text x="28.9" y="28.1">200R</text>
<text x="40.3" y="28.1">Green</text>
<text x="74.4" y="28.1">R10</text>
<text x="83" y="28.1">200R</text>
<text x="94.4" y="28.1">Green</text>
<text x="142.7" y="25.3">0.1uF</text>
<text x="168.3" y="28.1">U1</text>
<text x="20.4" y="33.8">R3</text>
<text x="28.9" y="33.8">200R</text>
<text x="40.3" y="33.8">Red</text>
<text x="74.4" y="33.8">R11</text>
<text x="83" y="33.8">200R</text>
<text x="94.4" y="33.8">Red</text>
<text x="31.8" y="36.7">LED2</text>
<text x="85.8" y="36.7">LED6</text>
<text x="31.8" y="42.4">LED10</text>
<text x="85.8" y="42.4">LED14</text>
<text x="111.4" y="42.4">D5</text>
<text x="125.6" y="45.2">R17</text>
<text x="20.4" y="48">R4</text>
<text x="20.4" y="53.7">R5</text>
<text x="28.9" y="48">200R</text>
<text x="28.9" y="53.7">200R</text>
<text x="40.3" y="48">Green</text>
<text x="40.3" y="53.7">Red</text>
<text x="74.4" y="48">R12</text>
<text x="74.4" y="53.7">R13</text>
<text x="83" y="48">200R</text>
<text x="83" y="53.7">200R</text>
<text x="94.4" y="53.7">Red</text>
<text x="94.4" y="48">Green</text>
<text x="111.4" y="48">?</text>
<text x="125.6" y="48">1K</text>
<text x="125.6" y="53.7">R18</text>
<text x="137" y="53.7">10K MCLR</text>
<text x="31.8" y="56.6">LED3</text>
<text x="85.8" y="56.6">LED7</text>
<text x="31.8" y="62.3">LED11</text>
<text x="85.8" y="62.3">LED15</text>
<text x="125.6" y="62.3">C1</text>
<text x="125.6" y="65.1">0.1uF</text>
<text x="20.4" y="68">R6</text>
<text x="28.9" y="68">200R</text>
<text x="40.3" y="68">Green</text>
<text x="74.4" y="68">R14</text>
<text x="83" y="68">200R</text>
<text x="94.4" y="68">Green</text>
<text x="20.4" y="73.7">R7</text>
<text x="28.9" y="73.7">200R</text>
<text x="31.8" y="76.5">LED4</text>
<text x="40.3" y="73.7">Red</text>
<text x="74.4" y="73.7">R15</text>
<text x="83" y="73.7">200R</text>
<text x="85.8" y="76.5">LED8</text>
<text x="94.4" y="73.7">Red</text>
<text x="131.3" y="76.5">C2</text>
<text x="31.8" y="82.2">LED12</text>
<text x="85.8" y="82.2">LED16</text>
<text x="131.3" y="79.3">0.1uF</text>
<text x="20.4" y="87.9">R8</text>
<text x="28.9" y="87.9">200R</text>
<text x="40.3" y="87.9">Green</text>
<text x="74.4" y="87.9">R16</text>
<text x="83" y="87.9">200R</text>
<text x="94.4" y="87.9">Green</text>
<text x="145.6" y="87.9">PIC24EP64GP206</text>
<text x="259.4" y="85">C5</text>
<text x="259.4" y="87.9">0.1uF</text>
<text x="9" y="93.6">J2</text>
<text x="108.6" y="102.1">J1</text>
<text x="253.7" y="107.8">Y1</text>
<text x="182.5" y="110.6">C3</text>
<text x="202.5" y="110.6">C4</text>
<text x="9" y="119.2">CON5</text>
<text x="111.4" y="119.2">CON3</text>
<text x="182.5" y="119.2">0.1uF</text>
<text x="202.5" y="119.2">0.1uF</text>
<text x="239.4" y="119.2">C7</text>
<text x="253.7" y="116.3">24MHz</text>
<text x="256.5" y="119.2">C8</text>
<text x="239.4" y="122">12pF</text>
<text x="256.5" y="122">12pF</text>
<text x="168.3" y="130.6">C10</text>
<text x="176.8" y="130.6">0.1uF</text>
<text x="222.4" y="130.6">C11</text>
<text x="230.9" y="130.6">0.1uF</text>
<text x="168.3" y="136.2">U3</text>
<text x="176.8" y="136.2">74HC377</text>
<text x="230.9" y="136.2">U4</text>
<text x="242.3" y="136.2">74HC377</text>
<text x="63.1" y="144.8">R119</text>
<text x="65.9" y="147.6">10K</text>
<text x="88.4" y="144.8">R118</text>
<text x="88.4" y="147.3">10K</text>
<text x="108.6" y="150.5">J4</text>
<text x="111.4" y="167.5">CON3</text>
</g>
<g font-size="2.6" fill="#f00">
<text x="256.5" y="8.2">D0</text>
<text x="256.5" y="11.1">D1</text>
<text x="265.6" y="9.7">D0</text>
<text x="6.2" y="16.8">LANLED1R</text>
<text x="57.4" y="16.8">LANLED5R</text>
<text x="222.4" y="16.8">LEDCOM</text>
<text x="256.5" y="13.9">D2</text>
<text x="256.5" y="16.8">D3</text>
<text x="265.6" y="12.5">D1</text>
<text x="265.6" y="15.3">D2</text>
<text x="6.2" y="22.4">LANLED1G</text>
<text x="57.4" y="22.4">LANLED5G</text>
<text x="187.8" y="20.1" transform="rotate(-90 187.8 20.1)">TRIG3</text>
<text x="190.6" y="20.1" transform="rotate(-90 190.6 20.1)">TRIG2</text>
<text x="193.4" y="20.1" transform="rotate(-90 193.4 20.1)">TRIG1</text>
<text x="225.2" y="19.6">EN15</text>
<text x="225.2" y="22.4">EN14</text>
<text x="240" y="18.2">LEDCOM</text>
<text x="240" y="21">EN15</text>
<text x="256.5" y="19.6">D4</text>
<text x="256.5" y="22.4">D5</text>
<text x="265.6" y="18.2">D3</text>
<text x="265.6" y="21">D4</text>
<text x="265.6" y="23.9">D5</text>
<text x="256.5" y="25.3">D6</text>
<text x="256.5" y="28.1">D7</text>
<text x="265.6" y="26.7">D6</text>
<text x="265.6" y="29.5">D7</text>
<text x="6.2" y="36.7">LANLED2R</text>
<text x="57.4" y="36.7">LANLED6R</text>
<text x="159.8" y="39.5">D1</text>
<text x="159.8" y="36.7">D0</text>
<text x="239.4" y="39.5">EN12</text>
<text x="239.4" y="36.7">EN13</text>
<text x="259.9" y="40.9">EN12</text>
<text x="6.2" y="42.4">LANLED2G</text>
<text x="57.4" y="42.4">LANLED6G</text>
<text x="159.8" y="45.2">D3</text>
<text x="159.8" y="42.4">D2</text>
<text x="239.4" y="45.2">EN10</text>
<text x="239.4" y="42.4">EN11</text>
<text x="259.9" y="46.6">EN10</text>
<text x="259.9" y="43.8">EN11</text>
<text x="159.8" y="50.9">D5</text>
<text x="159.8" y="48">D4</text>
<text x="239.4" y="53.7">EN7</text>
<text x="239.4" y="50.9">EN8</text>
<text x="239.4" y="48">EN9</text>
<text x="259.9" y="52.3">EN8</text>
<text x="259.9" y="49.5">EN9</text>
<text x="6.2" y="56.6">LANLED3R</text>
<text x="57.4" y="56.6">LANLED7R</text>
<text x="159.8" y="56.6">D6</text>
<text x="259.9" y="55.2">EN7</text>
<text x="6.2" y="62.3">LANLED3G</text>
<text x="57.4" y="62.3">LANLED7G</text>
<text x="159.8" y="65.1">D7</text>
<text x="156.9" y="68">KEY1</text>
<text x="156.9" y="70.8">KEY2</text>
<text x="6.2" y="76.5">LANLED4R</text>
<text x="57.4" y="76.5">LANLED8R</text>
<text x="156.9" y="73.7">KEY3</text>
<text x="156.9" y="76.5">KEY4</text>
<text x="6.2" y="82.2">LANLED4G</text>
<text x="57.4" y="82.2">LANLED8G</text>
<text x="239.4" y="79.3">RX</text>
<text x="26.1" y="99.3">PGC</text>
<text x="139.9" y="99.3">KEY2</text>
<text x="139.9" y="96.4">KEY1</text>
<text x="154.7" y="100.7">KEY2</text>
<text x="154.7" y="97.8">KEY1</text>
<text x="221.9" y="99.8" transform="rotate(-90 221.9 99.8)">TX</text>
<text x="26.1" y="102.1">PGD</text>
<text x="97.2" y="107.8">RX</text>
<text x="97.2" y="104.9">TX</text>
<text x="139.9" y="102.1">KEY3</text>
<text x="139.9" y="104.9">KEY4</text>
<text x="154.7" y="103.5">KEY3</text>
<text x="154.7" y="106.4">KEY4</text>
<text x="179.2" y="102.6" transform="rotate(-90 179.2 102.6)">PGC</text>
<text x="182.1" y="102.6" transform="rotate(-90 182.1 102.6)">PGD</text>
<text x="28.9" y="110.6">MCLR</text>
<text x="140.7" y="113.5">TRIG2</text>
<text x="140.7" y="110.6">TRIG1</text>
<text x="154.7" y="112.1">TRIG1</text>
<text x="26.1" y="119.2">VCC</text>
<text x="140.7" y="116.3">TRIG3</text>
<text x="154.7" y="114.9">TRIG2</text>
<text x="154.7" y="117.8">TRIG3</text>
<text x="35.2" y="120.6">VCC</text>
<text x="35.2" y="126.3">GND</text>
<text x="154.1" y="141.9">D1</text>
<text x="154.1" y="139.1">D0</text>
<text x="193.9" y="139.1">LANLED1R</text>
<text x="193.9" y="141.9">LANLED1G</text>
<text x="216.7" y="141.9">D1</text>
<text x="216.7" y="139.1">D0</text>
<text x="256.5" y="141.9">LANLED5G</text>
<text x="256.5" y="139.1">LANLED5R</text>
<text x="154.1" y="147.6">D3</text>
<text x="154.1" y="144.8">D2</text>
<text x="193.9" y="144.8">LANLED2R</text>
<text x="193.9" y="147.6">LANLED2G</text>
<text x="216.7" y="147.6">D3</text>
<text x="216.7" y="144.8">D2</text>
<text x="256.5" y="144.8">LANLED6R</text>
<text x="256.5" y="147.6">LANLED6G</text>
<text x="97.2" y="153.3">SCL1</text>
<text x="154.1" y="153.3">D5</text>
<text x="154.1" y="150.5">D4</text>
<text x="193.9" y="153.3">LANLED3G</text>
<text x="193.9" y="150.5">LANLED3R</text>
<text x="216.7" y="153.3">D5</text>
<text x="216.7" y="150.5">D4</text>
<text x="256.5" y="153.3">LANLED7G</text>
<text x="256.5" y="150.5">LANLED7R</text>
<text x="97.2" y="156.1">SDA1</text>
<text x="154.1" y="156.1">D6</text>
<text x="154.1" y="159">D7</text>
<text x="193.9" y="156.1">LANLED4R</text>
<text x="193.9" y="159">LANLED4G</text>
<text x="216.7" y="156.1">D6</text>
<text x="216.7" y="159">D7</text>
<text x="256.5" y="156.1">LANLED8R</text>
<text x="256.5" y="159">LANLED8G</text>
<text x="153.2" y="164.7">TRIG3</text>
<text x="215" y="164.7">TRIG3</text>
<text x="153.5" y="170.4">EN13</text>
<text x="216.1" y="170.4">EN14</text>
</g>
<g font-size="2.6" fill="#004080">
<text x="200.8" y="35.6" transform="rotate(-90 200.8 35.6)">VDD</text>
<text x="209.3" y="35.3" transform="rotate(-90 209.3 35.3)">RD6</text>
<text x="212.2" y="35.3" transform="rotate(-90 212.2 35.3)">RD5</text>
<text x="172.6" y="38.4">TD1</text>
<text x="172.6" y="41.2">RPI 46</text>
<text x="180.9" y="36.6" transform="rotate(-90 180.9 36.6)">RA10</text>
<text x="183.7" y="38" transform="rotate(-90 183.7 38)">RPI 45</text>
<text x="186.6" y="38" transform="rotate(-90 186.6 38)">RPI 44</text>
<text x="189.4" y="36.6" transform="rotate(-90 189.4 36.6)">RP43</text>
<text x="192.3" y="36.6" transform="rotate(-90 192.3 36.6)">RP42</text>
<text x="195.1" y="36.6" transform="rotate(-90 195.1 36.6)">RP97</text>
<text x="197.9" y="38" transform="rotate(-90 197.9 38)">RPI 96</text>
<text x="203.6" y="37.2" transform="rotate(-90 203.6 37.2)">VCAP</text>
<text x="206.5" y="36.6" transform="rotate(-90 206.5 36.6)">RP57</text>
<text x="215" y="36.6" transform="rotate(-90 215 36.6)">RP56</text>
<text x="217.9" y="36.6" transform="rotate(-90 217.9 36.6)">RP55</text>
<text x="220.7" y="36.6" transform="rotate(-90 220.7 36.6)">RP54</text>
<text x="222.9" y="41.2">RC13</text>
<text x="223" y="38.4">RP40</text>
<text x="223.6" y="36.6" transform="rotate(-90 223.6 36.6)">RP41</text>
<text x="172.6" y="44.1">RPI 47</text>
<text x="172.6" y="46.9">RP118</text>
<text x="221.6" y="46.9">RPI 58</text>
<text x="223" y="44.1">RP39</text>
<text x="172.6" y="49.7">RPI 119</text>
<text x="172.6" y="52.6">RP120</text>
<text x="223" y="49.7">RP38</text>
<text x="223" y="52.6">RP37</text>
<text x="172.6" y="55.4">MCLR</text>
<text x="172.6" y="58.3">RPI 121</text>
<text x="224.3" y="58.3">VSS</text>
<text x="224.3" y="55.4">RD8</text>
<text x="172.6" y="64">VDD</text>
<text x="172.6" y="61.1">VSS</text>
<text x="222.4" y="61.1">OSC2</text>
<text x="222.4" y="64">OSC1</text>
<text x="172.6" y="69.7">RPI 27</text>
<text x="172.6" y="66.8">RPI 28</text>
<text x="221.6" y="69.7">RPI 53</text>
<text x="224" y="66.8">VDD</text>
<text x="172.6" y="75.4">RA1</text>
<text x="172.6" y="72.5">RA0</text>
<text x="221.6" y="75.4">RPI 51</text>
<text x="221.6" y="72.5">RPI 52</text>
<text x="172.6" y="81">RPI 33</text>
<text x="172.6" y="78.2">RPI 32</text>
<text x="221.6" y="78.2">RPI 25</text>
<text x="223" y="81">RP20</text>
<text x="180.9" y="87" transform="rotate(-90 180.9 87)">PGC1</text>
<text x="183.7" y="87" transform="rotate(-90 183.7 87)">PGD1</text>
<text x="186.6" y="87" transform="rotate(-90 186.6 87)">AVDD</text>
<text x="189.4" y="87" transform="rotate(-90 189.4 87)">AVSS</text>
<text x="192.3" y="87" transform="rotate(-90 192.3 87)">RC0</text>
<text x="195.1" y="87" transform="rotate(-90 195.1 87)">RC1</text>
<text x="197.9" y="87" transform="rotate(-90 197.9 87)">BCLK1</text>
<text x="200.8" y="87" transform="rotate(-90 200.8 87)">RC11</text>
<text x="203.6" y="87" transform="rotate(-90 203.6 87)">VSS</text>
<text x="206.5" y="87" transform="rotate(-90 206.5 87)">VDD</text>
<text x="209.3" y="87" transform="rotate(-90 209.3 87)">BCLK2</text>
<text x="212.2" y="87" transform="rotate(-90 212.2 87)">RE13</text>
<text x="215" y="87" transform="rotate(-90 215 87)">RPI 94</text>
<text x="217.9" y="87" transform="rotate(-90 217.9 87)">RPI 95</text>
<text x="220.7" y="87" transform="rotate(-90 220.7 87)">RPI 24</text>
<text x="223.6" y="87" transform="rotate(-90 223.6 87)">RP36</text>
<text x="169.7" y="140.8">1D</text>
<text x="169.7" y="143.6">2D</text>
<text x="180.5" y="140.8">1Q</text>
<text x="180.5" y="143.6">2Q</text>
<text x="232.3" y="140.8">1D</text>
<text x="232.3" y="143.6">2D</text>
<text x="243.1" y="140.8">1Q</text>
<text x="243.1" y="143.6">2Q</text>
<text x="169.7" y="146.5">3D</text>
<text x="169.7" y="149.3">4D</text>
<text x="180.5" y="146.5">3Q</text>
<text x="180.5" y="149.3">4Q</text>
<text x="232.3" y="146.5">3D</text>
<text x="232.3" y="149.3">4D</text>
<text x="243.1" y="146.5">3Q</text>
<text x="243.1" y="149.3">4Q</text>
<text x="169.7" y="152.2">5D</text>
<text x="169.7" y="155">6D</text>
<text x="180.5" y="155">6Q</text>
<text x="180.5" y="152.2">5Q</text>
<text x="232.3" y="152.2">5D</text>
<text x="232.3" y="155">6D</text>
<text x="243.1" y="155">6Q</text>
<text x="243.1" y="152.2">5Q</text>
<text x="169.7" y="157.9">7D</text>
<text x="169.7" y="160.7">8D</text>
<text x="180.5" y="160.7">8Q</text>
<text x="180.5" y="157.9">7Q</text>
<text x="232.3" y="157.9">7D</text>
<text x="232.3" y="160.7">8D</text>
<text x="243.1" y="160.7">8Q</text>
<text x="243.1" y="157.9">7Q</text>
<text x="169.7" y="166.4">CLK</text>
<text x="232.3" y="166.4">CLK</text>
<text x="169.7" y="172.1">G</text>
<text x="232.3" y="172.1">G</text>
</g>
<g font-size="2">
<text x="30.3" y="2.3">5</text>
<text x="84.4" y="2.3">4</text>
<text x="138.4" y="2.3">3</text>
<text x="192.5" y="2.3">2</text>
<text x="246.5" y="2.3">1</text>
<text x="1.2" y="29.8">D</text>
<text x="274.3" y="29.8">D</text>
<text x="1.2" y="79.6">C</text>
<text x="274.3" y="79.6">C</text>
<text x="1.2" y="129.4">B</text>
<text x="274.3" y="129.4">B</text>
<text x="1.2" y="179.2">A</text>
<text x="274.3" y="179.2">A</text>
<text x="30.3" y="204.3">5</text>
<text x="84.4" y="204.3">4</text>
<text x="138.4" y="204.3">3</text>
<text x="192.5" y="204.3">2</text>
<text x="246.5" y="204.3">1</text>
</g>
</svg>
